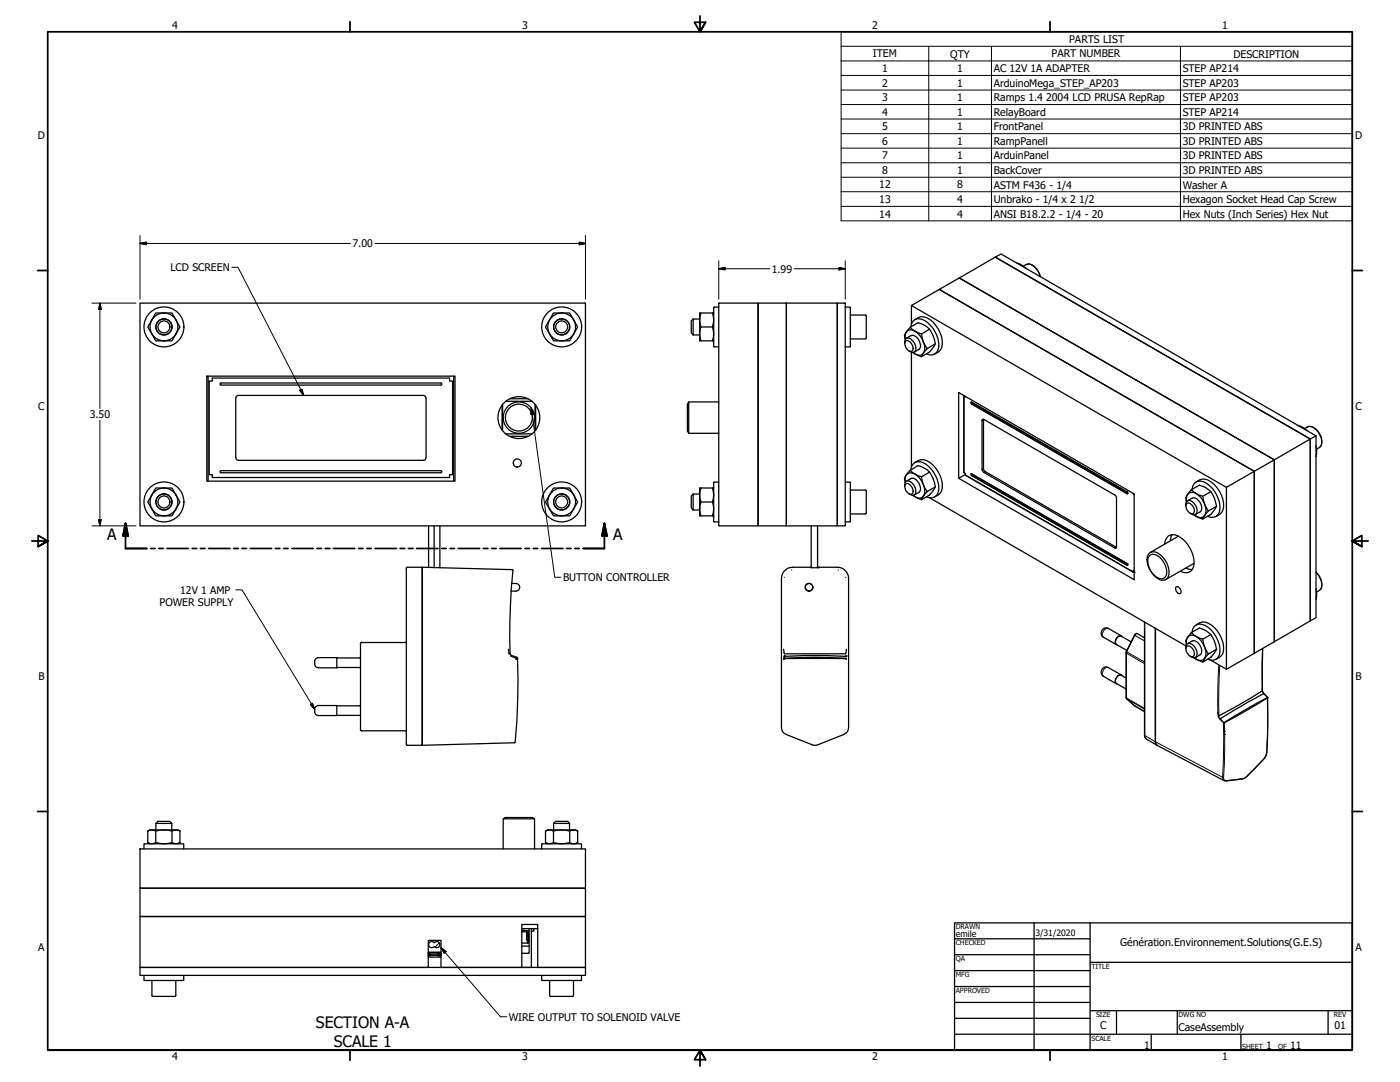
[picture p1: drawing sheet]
<svg xmlns="http://www.w3.org/2000/svg" width="559mm" height="432mm" viewBox="0 0 559 432" stroke-linecap="round" stroke-linejoin="round" font-family="sans-serif">
<!-- layer: Hatch (ANSI) -->
<path d="M175.3 376.3l-1.6 1.7" fill="none" stroke="#000" stroke-width=".4"/>
<!-- layer: Visible (ANSI) -->
<g fill="none" stroke="#000" stroke-width=".51">
<path d="M382.9 110.9l-8 4.6 125.7 72.6-11.1 6.4-125.7-72.6 11.1-6.4 125.7 72.6v72.6l-11.1 6.4M382.9 110.9l125.7 72.6v72.6M382.9 110.9l125.7 72.6-8 4.6v72.6l8-4.6M382.9 110.9l14.4-8.3 125.7 72.6v72.6l-14.4 8.3M405.8 105l1.2 .3 2.5 1.8M408.5 106.2a3.4 3.4 0 0 1 5.3 1.1l1.5 3.1M55.9 121h177.8v88.9h-177.8zM70.2 127.7l1.6 2.8-1.6 2.7M70.2 127.7l-1.6-2.8h-6.4l-3.2 5.6 3.2 5.5h6.4l1.6-2.8M70.2 127.7a5.6 5.6 0 0 0-8.3-1.5 5.6 5.6 0 0 0 0 8.5 5.6 5.6 0 0 0 8.3-1.5M70.2 127.7a5.6 5.6 0 0 1 0 5.5M219.3 133.2l1.6 2.8h6.5l1.6-2.8"/>
<path d="M219.3 127.7l1.6-2.8h6.5l1.6 2.8M219.3 127.7l-1.6 2.8 1.6 2.7M219.4 133.2a5.6 5.6 0 0 0 9.6 0M219.4 127.7a5.6 5.6 0 0 0 0 5.5M219.4 127.7a5.6 5.6 0 0 1 9.6 0M229 127.7l1.6 2.8-1.6 2.7M229 127.7a5.6 5.6 0 0 1 0 5.5M276.7 127.3l-.8 .8v4.7l.8 .9M276.7 127.3v6.4M276.7 133.7h2.6M276.7 127.3h2.6M279.8 124.9a7.9 7.9 0 0 0 0 5.6 7.8 7.8 0 0 0 0 5.5"/>
<path d="M279.8 130.5h4.6M284.4 124.9a7.9 7.9 0 0 1 0 5.6 7.8 7.8 0 0 1 0 5.5M284.9 124.9h-5.6v11.1h5.6M286.9 121h15.7v88.9h-15.7zM286.9 122.6h-2v15.8h2M302.6 121h11.3v88.9h-11.3zM313.9 121h20.3v88.9h-20.3zM334.2 121h3.2v88.9h-3.2zM337.4 122.6h2v15.8h-2M339.4 125.7h6M345.4 125.7l.4 .4M345.8 126l-.1 9.1-6.3 .2"/>
<path d="M361.1 137.1a1.54 1.54 0 0 1 .5-2 1.54 1.54 0 0 1 2 .2 4.1 4.1 0 0 1 1.7 4.9 1.71 1.71 0 0 1-2.5-.2M361.3 135.4a2.94 2.94 0 0 1 1.9-3.8 7 7 0 0 1 5.8 6.1v2.4l-.4 .9M361.3 135.5a3.6 3.6 0 0 1 1.1-3.9l.9-1a10.1 10.1 0 0 0 4.5 2.7 11.8 11.8 0 0 0 2.3 5.8l-1.5 1.9M361.6 136a2.76 2.76 0 0 1 2.4 4.1 2.76 2.76 0 0 1-2.4-4.1zM363.3 130.6l3.2-1.8a8.3 8.3 0 0 1 6.5 6.8 3.5 3.5 0 0 1-1.1 3.9l-.9 1-3.2 1.9M363.5 130.5a3.2 3.2 0 0 1 5-2.9 12.2 12.2 0 0 1 6.2 10.8 3.2 3.2 0 0 1-4.9 2.8M363.5 134a3.1 3.1 0 0 1 3.7 2.7 2.14 2.14 0 0 1-.5 2.8M363.6 133.9l-1.8 1.1M363.8 121.9v7.3M365.1 127.6a5 5 0 0 1 7.3 .9 11.7 11.7 0 0 1 3.5 10.3l-1.4 1.7-1.4 .8M366.8 139.4l-1.9 1.1M371 131.4l-3.2 1.9"/>
<path d="M373.3 137.2l-3.2 1.9M82.5 150.1h99.1v41.9h-99.1zM83.1 150.1v41.9M83.5 152.1h1.2v-1.2h94.8v1.2h1.2v37.3h-1.2v1.2h-94.8v-1.2h-1.2zM87.9 153l.3-.2h87.7l.4 .5-.4 .4h-87.7l-.3-.2zM94.1 158.8v23.9M95.1 157.8h73.9l.7 .3 .3 .7M95.2 157.8l-.7 .3-.3 .7M170.1 158.8l-.1 23.9-.6 .9-74.3 .1M181.1 150.1v41.9M203.5 159.1h7.2M363.8 140.6v45.6"/>
<path d="M364.4 140.7a2.95 2.95 0 0 0 4.2 .3l-.8 1.4zM384.7 158v30.5l.6 .4 .1 .8 67 38.7M384.7 157.9l.6 .6v-.3M200.4 161.7v9.9M200.6 161.4v10.4M201.9 160.1h10.4M201.9 173.2h10.4M203.5 174.1h7.2M213.6 161.4v10.4M213.8 161.7v9.9M274.9 160.4v12.5l-.5-.9v-10.8zM274.9 160.4h12"/>
<path d="M274.9 172.9h12M387.7 160.5h.2M387.9 160.5l.3 .5 62 35.8M387.9 160.5l61.9 35.8 .3 .7M392 167.4h.7l52.6 30.5 .3 .9v19.8l-.7 .1-52.2-30.2-.7-1.2zM392.6 167.3v19.7l.3 .9 52.7 30.5M518.1 169.8l2.5 1.1 1.2 1M520.8 171a3.6 3.6 0 0 1 5.4 1.3 5.4 5.4 0 0 1 .8 5.9l-1.5 1.1M523 175.2l2.3-1.3v72.6l-2.3 1.3zM525.3 173.9l-125.8-72.6-2.2 1.3 125.7 72.6-14.4 8.3v72.6M525.3 177.9l.2 1.6-.2 2.7M70.2 197.5l1.6 2.8-1.6 2.8"/>
<path d="M70.2 197.5l-1.6-2.7h-6.4l-3.2 5.5 3.2 5.6h6.4l1.6-2.8M70.2 197.5a5.6 5.6 0 0 0-8.3-1.4 5.6 5.6 0 0 0 0 8.5 5.6 5.6 0 0 0 8.3-1.5M70.2 197.5a5.6 5.6 0 0 1 0 5.6M87.9 188l.3-.2h87.7l.4 .4-.4 .5h-87.7l-.3-.2zM94.2 182.7l.3 .7 .7 .3M219.3 197.5l1.6-2.7h6.5l1.6 2.7M219.3 197.5l-1.6 2.8 1.6 2.8M219.4 197.5a5.6 5.6 0 0 0 0 5.6M219.4 197.5a5.6 5.6 0 0 1 9.6 0M229 197.5l1.6 2.8-1.6 2.8M229 197.5a5.6 5.6 0 0 1 0 5.6M276.7 197.2l-.8 .7v4.8l.8 .8"/>
<path d="M276.7 197.2v6.3M276.7 197.2h2.6M279.8 194.8a7.9 7.9 0 0 0 0 5.5 7.8 7.8 0 0 0 0 5.6M284.4 194.8a7.9 7.9 0 0 1 0 5.5 7.8 7.8 0 0 1 0 5.6M284.9 194.8h-5.6v11.1h5.6M286.9 192.4h-2v15.9h2M337.4 192.4h2v15.9h-2M339.4 195.6h6M345.4 195.6l.4 .3M345.8 195.9l-.1 9-6.3 .2M361.1 194.1a1.54 1.54 0 0 1 .5-2 1.54 1.54 0 0 1 2 .2 4.2 4.2 0 0 1 1.7 5 1.8 1.8 0 0 1-2.5-.3M361.6 193a2.76 2.76 0 0 1 2.4 4.2 2.73 2.73 0 0 1-2.4-4.2z"/>
<path d="M363.3 187.7a10.9 10.9 0 0 0 4.5 2.6 11.8 11.8 0 0 0 2.3 5.9l-1.5 1.8a6.8 6.8 0 0 0-2.4-8.1 3.1 3.1 0 0 0-4.4-.4l-.4 .8-.1 2.2a4.2 4.2 0 0 1 2-4.8zM363.3 187.7l3.2-1.9a8.3 8.3 0 0 1 6.5 6.8 3.5 3.5 0 0 1-1.1 3.9l-.9 1-3.2 1.9M363.5 187.5a3.2 3.2 0 0 1 5-2.8 12.2 12.2 0 0 1 6.2 10.7 3.2 3.2 0 0 1-4.9 2.8M363.5 191a3.1 3.1 0 0 1 3.7 2.7 2.14 2.14 0 0 1-.5 2.8M363.6 191l-1.8 1M364.4 197.7a2.95 2.95 0 0 0 4.2 .3l-.8 1.4zM365.1 184.6a5 5 0 0 1 7.3 1 11.5 11.5 0 0 1 3.5 10.2l-.6 1-2.2 1.5M366.8 196.5l-1.9 1M371 198.6l102.4 59.2M371 188.4l-3.2 1.9M373.3 194.3l-3.2 1.9M385.3 189.4l-2.6 1.5 70 40.4v-34.2l-70-40.4v34.2"/>
<path d="M387.7 189l.2 .1M387.9 189.1l.3 .4 62 35.9M387.9 189.1l61.9 35.8 .3 .7M452.3 196.9v.3l.3-.2M452.3 197.2l.4 .2M475.5 195.5l3.2-1.9a8.4 8.4 0 0 1 6.5 6.8l.4 1.7-.4 .7a10.1 10.1 0 0 1-5.1 4.3M475.8 195.3a3.2 3.2 0 0 1 1.6-3 3.2 3.2 0 0 1 3.4 .1 11.7 11.7 0 0 1 5.9 12.1 3.1 3.1 0 0 1-4.7 1.6M475.8 198.8a3.1 3.1 0 0 1 3.6 2.7 2.29 2.29 0 0 1-.4 2.8M475.9 198.8l-1.9 1M477.4 192.3a4.9 4.9 0 0 1 7.2 1.1 11.3 11.3 0 0 1 3.5 10.2l-1.3 1.7-1.5 .8M483.3 196.2l-3.2 1.9M489.5 194.5v72.6"/>
<path d="M171.1 209.9v16.5M173.3 209.9v16.6M175.6 209.9v16.7M219.3 203.1l1.6 2.8h6.5l1.6-2.8M219.4 203.1a5.6 5.6 0 0 0 9.6 0M276.7 203.5h2.6M279.8 200.3h4.6M323.8 209.9v16.7M326.3 209.9v16.7M464.8 217.2a3.6 3.6 0 0 1 2-3.6 3.6 3.6 0 0 1 4.1 .6 12.8 12.8 0 0 1 5.6 11.5 3.4 3.4 0 0 1-5.4 2.3M467.9 213.4l-.8 2.4M470.3 214l-11.2 6.5"/>
<path d="M473.3 201.9a1.57 1.57 0 0 1 .5-1.9 1.57 1.57 0 0 1 2.1 .2 4.1 4.1 0 0 1 1.6 4.8 1.86 1.86 0 0 1-2.5-.1M473.6 200.3a2.88 2.88 0 0 1 1.9-3.8 7.2 7.2 0 0 1 5.7 8.4l-.4 .8M473.6 200.3a3.5 3.5 0 0 1 1.1-3.8l.8-1a10 10 0 0 0 4.6 2.6 11.2 11.2 0 0 0 2.2 5.8l-1.5 1.8M473.8 200.8a2.79 2.79 0 0 1 2.4 4.2 2.79 2.79 0 0 1-2.4-4.2zM476.6 205.5l3.5 1.6 .7-1.4M476.6 205.5a2.88 2.88 0 0 0 4.2 .2M479 204.3l-1.8 1M485.6 202.1l-3.3 1.8M162.2 226.8v70.2l.4 .4h5.9v-71h-5.9l-.4 .4M168.5 227.4h.1M204 235.9l-.5 18.7 .1 6.3 .5 .7M204.2 232.9h2.2l.7 .5 .3 1"/>
<path d="M204.3 232.9l-.3 3M204.3 232.9l.4-5.3-.2-.3-35.9-.9v71l36.9-1a214.3 214.3 0 0 0 1.1-33.6M207.4 234.5l-.3 .8-.7 .5-2.4 .1M313 230.4h.1M316 227.5h.1M323.7 226.4h3.3M323.8 226.4h-7.4a4.6 4.6 0 0 0-4.5 4.5v59.4a2.89 2.89 0 0 0 1.9 2.8l11.1 4.3 1.5-.2 10.4-4.1a2.89 2.89 0 0 0 1.9-2.8v-59.4a4.6 4.6 0 0 0-4.5-4.5h-7.9M334.6 227.5h.1M337.6 230.4h.1M452.7 227.8l-.4-.2v.6l.4 .2M458.3 221.2a2.99 2.99 0 0 1 4.7 .2 8.7 8.7 0 0 1 3.3 8.7 2.62 2.62 0 0 1-4.3 .7 8.4 8.4 0 0 1-3.7-9.6zM459.2 221.4a4.7 4.7 0 0 1 5.4 3.1 4.7 4.7 0 0 1 0 6.3 3.8 3.8 0 0 1-4.6-2 6.4 6.4 0 0 1-1.4-6.8z"/>
<path d="M469.3 234.4l.3-.3a1.92 1.92 0 0 1 1.6 2.7 1.8 1.8 0 0 1-1.9-2.4zM473.3 226.7l2.6 .6M476.6 224.8l-11.3 6.5M525.3 234.9l.2 1.6-.2 2.7M525.3 228.3a6.2 6.2 0 0 1 1.9 6.8l-1.7 1.2M144.3 256.3l-.4 .5v34.7l.4 .2h17.5l.4 .4M162.2 256l-.4 .4h-17.5M202.9 259.1l.3 1.8h.4M312.8 259.1l.3 1.8h24.4l.3-1.8M447.5 253.7l-5.2-2.9a2.02 2.02 0 0 0-2.5 .8 2.02 2.02 0 0 0 .6 2.7l5.1 2.9M447.8 254.1l-.4-.4a2.45 2.45 0 0 0-1.9 3.5l.4 .2M451.5 256.2l-4-2.3a2.13 2.13 0 0 0-2 1 2.13 2.13 0 0 0 .1 2.3l4.2 2.4"/>
<path d="M456.8 248.2v45.2l.2 .9 .6 .7 4.2 2.4-.6-.8-.1-.6v-45.3M456.8 254.5l-2.8-1.6h-.7l-3.7 7.1-.1 18.6a20.8 20.8 0 0 0 7.3 5.4M461.2 250.8v45.2l.6 1.4 26.8 14.1 4.2-.2 4-.8 7.5-7.4 1.2-2.2 .5-11.4v-11.1M473.3 259a1.57 1.57 0 0 1 .5-2 1.57 1.57 0 0 1 2.1 .2 4.1 4.1 0 0 1 1.6 4.9 1.7 1.7 0 0 1-2.5-.2M473.5 258.3l.3-.4a2.73 2.73 0 0 1 2.4 4.1 2.89 2.89 0 0 1-2.7-3.7zM475.5 252.5a10 10 0 0 0 4.6 2.6 11.7 11.7 0 0 0 2.2 5.9l-1.5 1.8a7 7 0 0 0-2.3-8 3 3 0 0 0-4.5-.5l-.4 .8v2.2a3.4 3.4 0 0 1 1.1-3.8zM475.5 252.5l3.2-1.9a8.4 8.4 0 0 1 6.5 6.8l.4 1.7-.4 .7a9.6 9.6 0 0 1-5.1 4.4M475.8 252.3a3.2 3.2 0 0 1 5-2.8 11.6 11.6 0 0 1 5.9 12 3.1 3.1 0 0 1-4.7 1.6M475.8 255.8a3.1 3.1 0 0 1 3.6 2.7 2.29 2.29 0 0 1-.4 2.8M475.9 255.8l-1.9 1.1M477.4 249.4a5 5 0 0 1 7.2 1 11.5 11.5 0 0 1 3.5 10.3l-1.3 1.6-1.5 .8M483.3 253.2l-3.2 1.9"/>
<path d="M485.6 259.1l-3.3 1.9M504 258.8l-.2 16.9-5.5 3.4-11.8 6.6-.4-1.5M125.6 265a1.99 1.99 0 0 1 1-2.5l7.8-.1v4.1h-7.3M125.6 265l.3 .8 1.2 .6M134.4 266.4h9.1l.4 .4M143.9 262.2l-.4 .4h-9.1M204.1 261.6l-.1 .3 2.2 .8M204.1 261.6l2.2 .7M206.2 262.7l-.3 .4 .7-.3M206.3 262.3l.3 .5M206.3 262.3l-.1 .4M337.8 262.1v-.1a191.2 191.2 0 0 0-24.8-.1l-.1 .8a147 147 0 0 1 24.8 .2l.1 .2-.4-.3h-18.2h-6l-.3 .3v-.4"/>
<path d="M447.5 269.4l-5.2-3a2.02 2.02 0 0 0-2.5 .8 2.02 2.02 0 0 0 .6 2.7l5.1 3M447.8 269.6l-.4-.3a2.45 2.45 0 0 0-1.9 3.5l.4 .1M449.5 270.6l-2-1.2a2.16 2.16 0 0 0-1.9 3.3l3.9 2.3M476.6 262.5l3.5 1.7 .7-1.4M476.6 262.5a2.88 2.88 0 0 0 4.2 .3M479 261.3l-1.8 1.1M483.2 263.5l6.3 3.6M503.9 274.7v1.1l.6 1M504.5 276.8l-5.8 3.1-11.7 6.9 1.5 1.6 13.1-7.7 4.4-2.3M504.5 276.8l1.5 1.6M506 278.4l-17.7 10.3 .2-.3M506 278.4h.1"/>
<path d="M125.9 282.2l1.2-.6h7.3v4h-7.3a2.09 2.09 0 0 1-1.2-3.4zM134.4 285.5h9M143.5 285.4l.4 .4M143.9 281.3l-.4 .4h-9.1M168.5 296.4h.1M55.9 338.8h177.8v15.7h-177.8zM57.5 338.8v-2.1h15.8v2.1M59 336.2a2.73 2.73 0 0 0 3.2 0 10.6 10.6 0 0 0 6.4 0 2.73 2.73 0 0 0 3.2 0M59 331.7v4.5l.8 .5M62.2 331.7v4.5M62.2 328.6l.8-.8h4.8l.8 .8M62.2 328.6h6.4"/>
<path d="M62.2 328.6v2.6M68.6 328.6v2.6M68.6 331.7v4.5M70.2 331.2h-10.4l-.8 .5M70.2 331.2l1.6 .5M70.2 331.2l-1.6 .5a12 12 0 0 0-6.4 0 3.1 3.1 0 0 0-3.2 0M70.2 331.2h.8l.8 .5M71.8 336.2l-.8 .5M71.8 331.7v4.5M200.9 326.8l.8-.5h10.8l.9 .5zM200.9 326.8v12M213.4 326.8v12"/>
<path d="M216.2 338.8v-2.1h15.9v2.1M217.7 336.2a2.73 2.73 0 0 0 3.2 0 10.6 10.6 0 0 0 6.5 0 2.73 2.73 0 0 0 3.2 0M217.7 331.7v4.5l.9 .5M220.9 331.7v4.5M221 328.6l.7-.8h4.9l.7 .8M221 328.6h6.3M221 328.6v2.6M227.3 328.6v2.6M227.4 331.7v4.5M229 331.2h-10.4l-.9 .5M229 331.2l1.6 .5M229 331.2l-1.6 .5a12 12 0 0 0-6.5 0 3.1 3.1 0 0 0-3.2 0"/>
<path d="M229 331.2h.7l.9 .5M230.6 336.2l-.9 .5M230.6 331.7v4.5M55.9 354.5h177.8v11.3h-177.8zM55.9 365.8h177.8v23.5h-177.8v-3.2h177.8h-19.1v-17.2h-6.3v17.2h-32.3v-10.8h-5.1v10.8h-115zM170.9 380h5.1M171.6 376l.7-.3 1 .5a1.26 1.26 0 0 1 1.9-.2 1.26 1.26 0 0 1 0 1.9 1.26 1.26 0 0 1-1.9-.2 1.24 1.24 0 0 1-1.9 .1 1.24 1.24 0 0 1 .2-1.8zM208.3 370.6h6.3M208.3 371.9h2.1v3h-.2l.3 1.5M208.3 371.4h.9M208.3 377.6h2.9M209.2 370.6v.8h1.7v5h-2.6"/>
<path d="M210.2 371.9v3M210.4 375.4h.5M211.2 370.6v9.8h-2.9M212.1 371.6h.9v-1h-.9v15.5h-3.8M213.1 370.6h.1M213.1 370.6l-.1 .2M57.5 389.3v2h15.8v-2M60.6 391.3v6M60.6 397.3l.4 .3M61 397.6h8.8M70.2 391.3v6M70.2 397.3l-.4 .3"/>
<path d="M170.9 381.3h.9l-.9 .1M170.9 380.6h.9l-.9 .1M170.9 381.2h5.1M170.9 380.3h5.1M170.9 381.1h5.1M170.9 380.2h5.1M170.9 382h5.1M176 381.3h-1.2l1.2 .1M176 380.6h-1.2l1.2 .1M216.2 389.3v2h15.9v-2M219.4 397.3l.3 .3h8.8M219.4 391.3v6"/>
<path d="M228.9 391.3v6M228.9 397.3l-.3 .3"/>
<circle cx="65.4" cy="130.5" r="8"/>
<circle cx="65.4" cy="130.5" r="3.2"/>
<circle cx="65.4" cy="130.5" r="2.38"/>
<circle cx="224.2" cy="130.5" r="8"/>
<circle cx="224.2" cy="130.5" r="3.2"/>
<circle cx="224.2" cy="130.5" r="2.38"/>
<circle cx="207.1" cy="166.7" r="8.4"/>
<circle cx="207.1" cy="166.7" r="5.4"/>
<circle cx="207.1" cy="166.7" r="6.3"/>
<circle cx="206.5" cy="184.8" r="1.62"/>
<circle cx="65.4" cy="200.3" r="8"/>
<circle cx="65.4" cy="200.3" r="3.2"/>
<circle cx="65.4" cy="200.3" r="2.38"/>
<circle cx="224.2" cy="200.3" r="8"/>
<circle cx="224.2" cy="200.3" r="3.2"/>
<circle cx="224.2" cy="200.3" r="2.38"/>
<circle cx="322.9" cy="234.4" r="1.52"/>
<circle cx="322.9" cy="234.3" r="1.49"/>
</g>
<g fill="#000">
<circle cx="452.7" cy="228.4" r=".25"/>
<circle cx="313" cy="261.7" r=".25"/>
<circle cx="337.6" cy="261.9" r=".25"/>
<circle cx="337.6" cy="261.7" r=".25"/>
<circle cx="212.8" cy="370.6" r=".25"/>
</g>
<!-- layer: Visible Narrow (ANSI) -->
<g fill="none" stroke="#000" stroke-width=".4">
<path d="M409.6 105.6a4.1 4.1 0 0 1 4.6 2.5l.9 2.2M384.8 158.2v30.5M387.7 160.5l.1 .8M387.8 160.5l62 35.8 .4 .5-.4 .3M387.8 160.5l-.3 .2 .3 .6M387.8 161.3l62 35.8M387.8 160.5h.1M388.2 161l-.3 .2 62 35.8 .3-.2M392.6 167.4l-.6 .4M521.8 170.4a4.5 4.5 0 0 1 5.1 3.3 3.9 3.9 0 0 1-.4 4.9M385.3 189.5l67 38.7M387.7 189l.1 .9"/>
<path d="M387.8 189l62 35.9 .4 .5-.4 .3M387.8 189l-.3 .2 .3 .7M387.8 189.9l62 35.8M387.8 189l.1 .1M388.2 189.5l-.3 .2 62 35.9 .3-.2M392.6 187l-.6 .3M393.3 188.2l-.6 .3M450.1 197l-.3 .1M445.5 218.4l-.6 .3M450.1 225.6l-.3 .1M525.3 228.5a6.3 6.3 0 0 1 1.8 6.7l-.6 .4M442.3 250.8a2.35 2.35 0 0 0-1.9 3.5"/>
<path d="M449.6 260l-.1 .5M452.8 253.4l.1 .2M452.9 253.6l-3.2 6.5 7.1 4.1M452.9 253.6l3.9 2.2M454 252.9l-1.1 .7M456.9 248.3v45.3l4.2 2.4M503.9 258.8l-.1 16.9M442.3 266.4a2.32 2.32 0 0 0-1.9 3.5M449.5 278.3l.2 .6M456.8 264.9l-7.2-4.2v17.8l7.2 4.2M486.5 265.3l-.4 18.9a4.1 4.1 0 0 0 2.4 4.3M486.9 265.6l-.4 9.9v10.2"/>
<path d="M503.9 275.4l.5 1.4 1.5 1.6M505.8 278.5a182 182 0 0 1-.3 22.4l-.7 1.5-3.8 4.1-3.4 3.4-1.4 .8M452.9 281.7h.1M456.8 283l-7.1-4.1 3.2 2.8 3.9 2.3M456.8 293.4l.8 1.6M461.2 296l26.8 14.2M486.4 285.4l.1 .8 .5 .6M488.3 288.7l.1 10.9-.4 10.6M488.7 288.4l.1 11.1-.4 10.7a1.06 1.06 0 0 0 1.1 1.3l6.7-.8M488 310.2h.4M488 310.2l.1 .8 .5 .5M489.5 311.5l-.1 .2"/>
<path d="M496.2 310.7l-.2 .1M497.6 309.9h.1M504.3 303v.1M505.7 300.2l-.1 .1"/>
</g>
<g fill="#000">
<circle cx="449.8" cy="196.3" r=".19"/>
<circle cx="449.8" cy="224.9" r=".19"/>
<circle cx="449.7" cy="278.9" r=".19"/>
<circle cx="488.8" cy="291.8" r=".19"/>
<circle cx="488.8" cy="293.1" r=".19"/>
</g>
<!-- layer: Symbol (ANSI) -->
<g fill="none" stroke="#000" stroke-width=".4">
<path d="M335.7 18.5v-5.8h204.1v5.8M335.7 18.5h204.1v5.8M335.7 18.5v69.6h204.1v-63.8M370.7 18.5v69.6M395.7 18.5v69.6M471.2 18.5v69.6M335.7 24.3h204.1M335.7 30.1h204.1M335.7 35.9h204.1M335.7 41.7h204.1M335.7 47.5h204.1M335.7 53.3h204.1"/>
<path d="M335.7 59.1h204.1M335.7 65h204.1M335.7 70.7h204.1M335.7 76.5h204.1M335.7 82.4h204.1M92.5 106.7h2.5l26.2 51.1M119.6 155.8l.9-.5 .7 2.5zM212 162.9l.9 2.4-1 .1zM212 162.9l9.4 67.5h2.5M94.1 235.4h2.5l29 47.7M123.9 281.2l.8-.5 .9 2.4zM176 378.2l2.1 1.6-.8 .6z"/>
<path d="M176 378.2l23.8 27.6h2.5"/>
</g>
<!-- layer: Section Line (ANSI) -->
<g fill="none" stroke="#000" stroke-width=".7">
<path d="M50.1 208.9l1 5h-2zM50.1 208.9v10h8.5M60.1 218.9h1.8M63.4 218.9h1.8M66.7 218.9h8.5M76.7 218.9h1.8M80 218.9h1.8M83.3 218.9h8.5M93.3 218.9h1.8M96.6 218.9h1.8M99.9 218.9h8.5M109.9 218.9h1.8"/>
<path d="M113.2 218.9h1.8M116.5 218.9h8.5M126.5 218.9h1.8M129.8 218.9h1.8M133.1 218.9h8.5M143.1 218.9h1.8M146.4 218.9h1.8M149.7 218.9h8.5M159.7 218.9h1.8M163 218.9h1.8M166.3 218.9h8.5M176.3 218.9h1.8"/>
<path d="M179.6 218.9h1.8M182.9 218.9h8.6M192.9 218.9h1.9M196.2 218.9h1.9M199.5 218.9h8.5M209.5 218.9h1.8M212.9 218.9h1.7M216.2 218.9h8.5M226.1 218.9h1.9M229.4 218.9h1.9M241.2 208.9l1.1 5h-2zM241.2 208.9v10h-8.5"/>
</g>
<path d="M50.1 208.9l1 5zM50.1 208.9l1 5h-2zM241.2 208.9l1.1 5zM241.2 208.9l1.1 5h-2z" fill="#000" stroke="#000" stroke-width=".7"/>
<!-- layer: Border (ANSI) -->
<g fill="none" stroke="#000" stroke-width=".7">
<path d="M139.7 8.6v4.1M279.4 6.3v6.4l-2.2-3.8h4.4l-2.2 3.8 2.2-3.8M419.1 8.6v4.1M15 107.9h4M539.8 107.9h4M12.7 215.9h6.3l-3.8-2.2v4.4l3.8-2.2-3.8 2.2M546.1 215.9h-6.3l3.8-2.2v4.4l-3.8-2.2 3.8 2.2M15 323.8h4M539.8 323.8h4M19 419.1v-406.4h520.8v406.4h-520.8h520.8M139.7 419.1v4.1M419.1 419.1v4.1"/>
<path d="M281.6 422.9l-2.2-3.8 2.2 3.8h-4.4l2.2-3.8v6.3"/>
</g>
<!-- layer: Title (ANSI) -->
<g fill="none" stroke="#000" stroke-width=".51">
<path d="M381 368.3h158.8v50.8h-158.8zM381 374.6h54.1M412.7 368.3v50.8M435.1 368.3v50.8M381 381h54.1M381 387.3h54.1M381 393.7h54.1M435.1 384h104.7M381 400h54.1M381 406.4h54.1M381 412.7h158.8M435.1 403.4h104.7"/>
<path d="M445.6 403.4v9.3M459.5 412.7v6.4M469.9 403.4v9.3M495.3 412.7v6.4M530.1 403.4v9.3"/>
</g>
<!-- layer: Symbol (ANSI) -->
<path d="M119.6 155.8l1.6 2zM119.6 155.8l.9-.5 .7 2.5zM212 162.9l.9 2.4zM212 162.9l.9 2.4-1 .1zM123.9 281.2l1.7 1.9zM123.9 281.2l.8-.5 .9 2.4zM176 378.2l2.1 1.6zM176 378.2l2.1 1.6-.8 .6z" fill="#000" stroke="#000" stroke-width=".4"/>
<!-- layer: Dimension (ANSI) -->
<g fill="none" stroke="#000" stroke-width=".4">
<path d="M55.9 97.2l2.5-.6v1.1zM55.9 97.2h84M55.9 94v25.4M149.7 97.2h84M231.2 96.6l2.5 .6-2.5 .5zM233.7 94v25.4M286.9 107.3l2.5-.6v1zM286.9 107.3h20.4M286.9 104.1v15.3M317 107.3h20.4M334.9 106.7l2.5 .6-2.5 .4zM337.4 104.1v15.3"/>
<path d="M36.7 121h17.6M39.9 121l.5 2.4h-1zM39.9 121v42M39.9 167.8v42.1M36.7 209.9h17.6M39.4 207.3h1l-.5 2.6z"/>
</g>
<path d="M55.9 97.2l2.5-.6zM55.9 97.2l2.5-.6v1.1zM231.2 97.7l2.5-.5zM231.2 96.6l2.5 .6-2.5 .5zM286.9 107.3l2.5-.6zM286.9 107.3l2.5-.6v1zM334.9 107.7l2.5-.4zM334.9 106.7l2.5 .6-2.5 .4zM39.9 121l.5 2.4zM39.9 121l.5 2.4h-1zM39.4 207.3l.5 2.6zM39.4 207.3h1l-.5 2.6z" fill="#000" stroke="#000" stroke-width=".4"/>
<g font-size="6.3">
<text x="42.8" y="215.3">A</text>
<text x="244.7" y="215.3">A</text>
<text x="126.1" y="410.1">SECTION A-A</text>
<text x="133.2" y="417.6">SCALE 1</text>
</g>
<g font-size="4.2">
<text x="68.7" y="11.7">4</text>
<text x="208.4" y="11.7">3</text>
<text x="348.1" y="11.7">2</text>
<text x="487.8" y="11.7">1</text>
<text x="426.8" y="17.1">PARTS LIST</text>
<text x="348.4" y="22.9">ITEM</text>
<text x="379.3" y="23">QTY</text>
<text x="419.7" y="22.9">PART NUMBER</text>
<text x="492.3" y="23">DESCRIPTION</text>
<text x="352.1" y="28.8">1</text>
<text x="382.1" y="28.8">1</text>
<text x="396.6" y="28.8">AC 12V 1A ADAPTER</text>
<text x="472.1" y="28.8">STEP AP214</text>
<text x="352.1" y="34.5">2</text>
<text x="382.1" y="34.5">1</text>
<text x="396.6" y="34.6">ArduinoMega_STEP_AP203</text>
<text x="472.1" y="34.5">STEP AP203</text>
<text x="352.1" y="40.4">3</text>
<text x="382.1" y="40.3">1</text>
<text x="396.6" y="40.4">Ramps 1.4</text>
<text x="417.6" y="40.4">2004 LCD PRUSA RepRap</text>
<text x="472.1" y="40.4">STEP AP203</text>
<text x="352.1" y="46.2">4</text>
<text x="382.1" y="46.2">1</text>
<text x="396.6" y="46.2">RelayBoard</text>
<text x="472.1" y="46.2">STEP AP214</text>
<text x="352.1" y="51.9">5</text>
<text x="382.1" y="51.9">1</text>
<text x="396.6" y="52">FrontPanel</text>
<text x="472.1" y="52">3D PRINTED ABS</text>
<text x="15.1" y="55.5">D</text>
<text x="352.1" y="57.8">6</text>
<text x="382.1" y="57.8">1</text>
<text x="396.6" y="57.8">RampPanell</text>
<text x="472.1" y="57.8">3D PRINTED ABS</text>
<text x="540.9" y="55.5">D</text>
<text x="352.1" y="63.6">7</text>
<text x="382.1" y="63.6">1</text>
<text x="396.6" y="63.6">ArduinPanel</text>
<text x="472.1" y="63.6">3D PRINTED ABS</text>
<text x="352.1" y="69.4">8</text>
<text x="382.1" y="69.3">1</text>
<text x="396.6" y="69.4">BackCover</text>
<text x="472.1" y="69.4">3D PRINTED ABS</text>
<text x="351" y="75.2">12</text>
<text x="382.1" y="75.2">8</text>
<text x="396.6" y="75.2">ASTM F436 - 1/4</text>
<text x="472.1" y="75.2">Washer A</text>
<text x="351" y="81">13</text>
<text x="382.1" y="81">4</text>
<text x="396.6" y="81">Unbrako - 1/4 x 2</text>
<text x="430.7" y="81">1/2</text>
<text x="472.1" y="81">Hexagon Socket Head Cap Screw</text>
<text x="351" y="86.8">14</text>
<text x="382.1" y="86.8">4</text>
<text x="396.6" y="86.9">ANSI B18.2.2 - 1/4 - 20</text>
<text x="472.1" y="86.9">Hex Nuts (Inch Series) Hex Nut</text>
<text x="140.7" y="98.7">7.00</text>
<text x="68" y="108.2">LCD SCREEN</text>
<text x="308" y="108.8">1.99</text>
<text x="15.2" y="163.4">C</text>
<text x="35.8" y="166.9">3.50</text>
<text x="541" y="163.4">C</text>
<text x="224.7" y="231.9">BUTTON CONTROLLER</text>
<text x="71.9" y="237">12V 1 AMP</text>
<text x="63.7" y="242">POWER SUPPLY</text>
<text x="15.3" y="271.4">B</text>
<text x="541.1" y="271.4">B</text>
<text x="447.1" y="377.4">Génération.Environnement.Solutions(G.E.S)</text>
<text x="15.2" y="379.3">A</text>
<text x="541" y="379.3">A</text>
<text x="203.1" y="407.3">WIRE OUTPUT TO SOLENOID VALVE</text>
<text x="439.1" y="410.8">C</text>
<text x="470.4" y="411.4">CaseAssembly</text>
<text x="532.6" y="410.8">01</text>
<text x="456.7" y="418.6">1</text>
<text x="505.3" y="418.5">1</text>
<text x="515" y="418.5">11</text>
<text x="68.7" y="423.2">4</text>
<text x="208.4" y="423.2">3</text>
<text x="348.1" y="423.2">2</text>
<text x="487.8" y="423.2">1</text>
</g>
<g font-size="3.5">
<text x="381.5" y="374.1">emile</text>
<text x="413.3" y="373.6">3/31/2020</text>
</g>
<g font-size="2.8">
<text x="381.5" y="370.8">DRAWN</text>
<text x="381.5" y="377.3">CHECKED</text>
<text x="381.5" y="383.6">QA</text>
<text x="381.5" y="390">MFG</text>
<text x="435.6" y="386.6">TITLE</text>
<text x="381.5" y="396.3">APPROVED</text>
<text x="437.5" y="406">SIZE</text>
<text x="470.4" y="406">DWG NO</text>
<text x="532.4" y="405.9">REV</text>
<text x="435.6" y="415.4">SCALE</text>
<text x="495.8" y="418.5">SHEET</text>
<text x="510.2" y="418.5">OF</text>
</g>
</svg>
